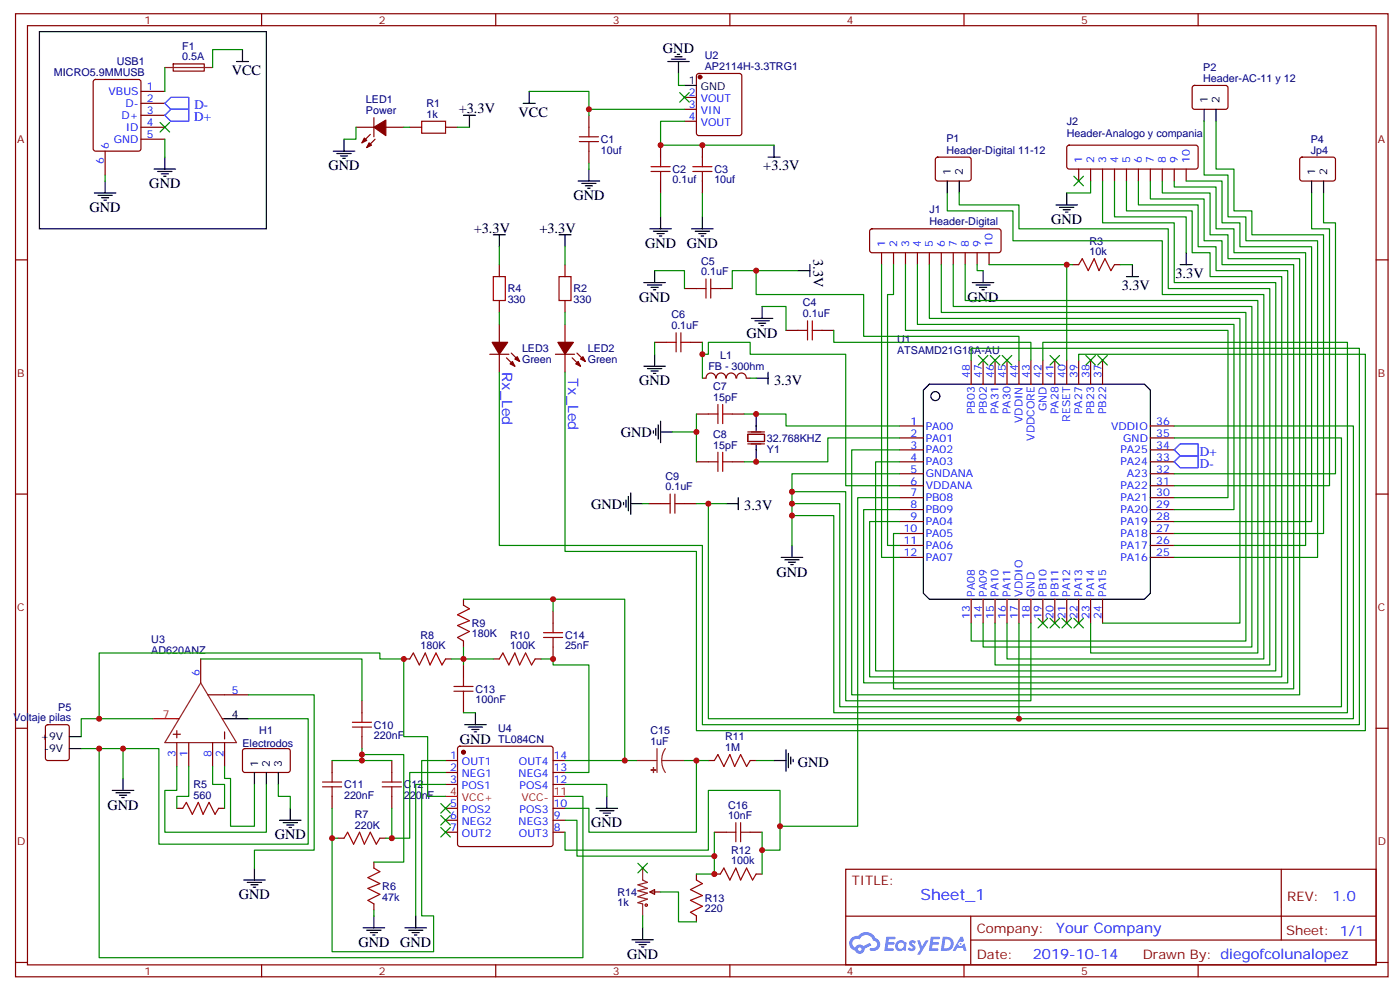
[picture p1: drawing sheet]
<svg xmlns="http://www.w3.org/2000/svg" width="413mm" height="292mm" viewBox="0 0 413 292" stroke-linecap="round" stroke-linejoin="round" font-family="sans-serif">
<path d="M11.6 9.3h67.1v58.3h-67.1z" fill="none" stroke="#000" stroke-width=".35"/>
<g fill="none" stroke="#870000" stroke-width=".35">
<path d="M4.6 4.1h405.3v284.3h-405.3zM8.1 7.6h398.3v277.3h-398.3zM77.3 4.1v3.5M146.4 4.1v3.5M215.5 4.1v3.5M284.7 4.1v3.5M353.8 4.1v3.5M4.6 76.7h3.5M406.4 76.7h3.5M4.6 145.9h3.5M406.4 145.9h3.5M4.6 215h3.5"/>
<path d="M406.4 215h3.5M249.8 256.6h156.6v28.3h-156.6zM378.4 256.7v20.8M249.8 270.5h156.5M286.7 277.5h119.6M286.7 270.5v14.1M4.6 284.2h3.5M77.3 284.9v3.5M146.4 284.9v3.5M215.5 284.9v3.5M284.7 284.9v3.5M353.8 284.9v3.5"/>
<path d="M406.4 284.2h3.5"/>
</g>
<g fill="#5487ff">
<path d="M268.8 277.8a1.22 1.22 0 0 1 1.7 .3l-.4 .6a.47 .47 0 0 0-.4-.4 .47 .47 0 0 0-.5 .1l.2 .3a1.14 1.14 0 0 1 .8 1.7 1.14 1.14 0 0 1-1.9 0l-.3-.2 .5-.5 .8 .4a.29 .29 0 0 0 .3-.2 .29 .29 0 0 0-.3-.4 1.04 1.04 0 0 1-.5-1.7z"/>
<path d="M261.8 276.6h2.3l.3 .2-.1 .5h-1.8l-.1 .9h1.5l.3 .3-.4 .4h-1.6l-.1 1.1 1.7 .1 .2 .3-.2 .3h-2.6z"/>
<path d="M274.9 276.6h2.4l.3 .2-.1 .5h-1.9l-.1 .9h1.5l.4 .3-.4 .4h-1.6l-.2 1.1 1.8 .1 .1 .3-.1 .3h-2.7z"/>
<path d="M283.7 276.6h.7l.3 1.2-.6 .3a.69 .69 0 0 0-1 .3 .69 .69 0 0 0 .4 1 .69 .69 0 0 0 .9-.6l.5-.3 .5 2.2h-.8l-.2-.9h-1.7l-.5 .9h-.9z"/>
<path d="M270.9 277.7h.8l.6 1.8 1.1-1.8h.8l-2.5 4.1h-.8l.9-1.5z"/>
<path d="M278.4 276.6l-.6 4.1h1.4a2.11 2.11 0 0 0 2.4-2.1 2.11 2.11 0 0 0-2.5-2zM279.2 277.3a1.39 1.39 0 0 1 1.6 1.4 1.39 1.39 0 0 1-1.8 1.3h-.2z"/>
<path d="M264.8 278.2a1.54 1.54 0 0 0-.1 2.1 1.54 1.54 0 0 0 2.1 .2l.6 .2 .3-2.3-.1-.2-.4-.1a1.49 1.49 0 0 0-2.4 .1zM265 279.2a.95 .95 0 0 1 1.9 0 .95 .95 0 0 1-1.9 0z"/>
<path d="M251.5 276.9a2.18 2.18 0 0 0 1 3.8 1.44 1.44 0 0 0 1.7 .9 1.44 1.44 0 0 0 1.1-1.5l2-1-.4-.7-1.9 .9a1.47 1.47 0 0 0-2.5 .5 1.39 1.39 0 0 1-.6-2 1.39 1.39 0 0 1 2-.4 2.12 2.12 0 0 1 2.1-1.3 2.12 2.12 0 0 1 1.9 1.6 1.14 1.14 0 0 1 1.1 1.5 1.14 1.14 0 0 1-1.6 .7 .43 .43 0 0 0-.6 .3 .43 .43 0 0 0 .5 .5 1.98 1.98 0 0 0 2.5-1.2 1.98 1.98 0 0 0-1.3-2.5 3.1 3.1 0 0 0-5.2-.7l-.9 .1zM253.4 280.2a.54 .54 0 0 1 1 0 .54 .54 0 0 1-1 0z"/>
<circle cx="283.7" cy="278.7" r=".26"/>
</g>
<g fill="none" stroke="#870000" stroke-width=".35">
<path d="M51.2 18.9h9.1v2.1h-9.1zM27.8 23.7l.4-.2h12.7l.7 .4v20l-.4 .7h-13l-.6-.4-.1-20zM41.6 27h7.1M41.6 30.5h7.1M41.6 34h7.1M41.6 37.6h7.1M105.1 37.6h5.3M109.4 39.7l-2.5 2.5M110.4 34.7v5.7M113.9 37.6h5.3M121 37.6h3.5M131.6 37.6h3.5"/>
<path d="M173.9 34v3.6M202.1 28.8h3.6M202.1 32.3h3.6M202.1 35.8h3.6M205.9 21.9l.5-.2h12l.5 .2 .2 .5v16.9l-.3 .5-.4 .2h-12l-.5-.2-.2-.5v-16.9zM352.3 25.4l.5-.2 9.4 .1 .5 .6-.1 5.9-.7 .5-9.4-.1-.4-.6v-5.7zM31 44.6v7.1M41.6 41.1h7.1M110.8 41.1l-2.5 2.5M173.9 44.6v3.6M195.1 42.9v3.5M195.1 53.4v3.6"/>
<path d="M207.4 42.9v3.5M207.4 53.4v3.6M276.5 46.6l.4-.2h9.5l.4 .7-.1 5.9-.6 .4h-9.4l-.5-.7v-5.6zM315.3 43.1l.4-.2h37.4l.5 .2 .2 .5v5.6l-.2 .5-.5 .2h-37.4l-.5-.2-.2-.5v-5.6zM318.6 49.9v3.5M322.1 49.9v3.5M325.6 49.9v3.5M329.1 49.9v3.5M332.7 49.9v3.5M336.2 49.9v3.5M339.7 49.9v3.5M343.3 49.9v3.5"/>
<path d="M346.8 49.9v3.5M350.3 49.9v3.5M384.1 46.6l.4-.2h9.5l.4 .7-.1 5.9-.6 .4h-9.4l-.5-.7v-5.6zM147.5 78.1v3.6M166.9 78.1v3.6M257.1 67.8l.4-.2h37.4l.5 .2 .2 .5v5.6l-.2 .5-.5 .2h-37.4l-.5-.2-.2-.5v-5.6zM260.3 74.6v3.5M263.9 74.6v3.5M267.4 74.6v3.5M270.9 74.6v3.5M274.5 74.6v3.5M278 74.6v3.5"/>
<path d="M281.5 74.6v3.5M285 74.6v3.5M288.6 74.6v3.5M292.1 74.6v3.5M316.8 78.1h1.8M329.1 78.1h1.8M147.5 88.7v3.6M147.5 95.8v5.3M166.9 88.7v3.6M166.9 95.8v5.3M202.1 85.2h3.6M212.7 85.2h3.6"/>
<path d="M232.1 97.5h3.6M242.7 97.5h3.5M144.6 104.6h5.7M147.5 104.6v5.3M149.6 105.7l2.4 2.4M151 104.2l2.5 2.5M164 104.6h5.7M166.9 104.6v5.3M169 105.7l2.4 2.4M170.4 104.2l2.5 2.5M193.3 101.1h3.5M203.9 101.1h3.5"/>
<path d="M211.3 111.6a1.41 1.41 0 0 0-1.4-1.5 1.41 1.41 0 0 0-1.4 1.5l-1.1 .1M211.5 111.6a1.41 1.41 0 0 1 1.4-1.5 1.41 1.41 0 0 1 1.4 1.5M214.5 111.6a1.41 1.41 0 0 1 1.4-1.5 1.41 1.41 0 0 1 1.4 1.5M217.6 111.6a1.41 1.41 0 0 1 1.4-1.5 1.41 1.41 0 0 1 1.4 1.5M220.5 111.7h1M286.8 106.4v7M290.3 106.4v7M293.9 106.4v7M297.4 106.4v7M300.9 106.4v7M304.4 106.4v7M308 106.4v7"/>
<path d="M311.5 106.4v7M315 106.4v7M318.6 106.4v7M322.1 106.4v7M325.6 106.4v7M205.7 136.3h3.5M205.7 122.2h3.5M216.3 136.3h3.5M216.3 122.2h3.5M220.8 128.2h5v2.2h-5zM220.8 127.5h5M220.8 131.1h5"/>
<path d="M265.6 139.9h7.1M265.6 136.3h7.1M265.6 132.8h7.1M265.6 129.3h7.1M265.6 125.8h7.1M339.7 139.9h7.1M339.7 136.3h7.1M339.7 132.8h7.1M339.7 129.3h7.1M339.7 125.8h7.1M191.6 148.7h3.5M202.1 148.7h3.6"/>
<path d="M265.6 157.5h7.1M265.6 154h7.1M265.6 150.5h7.1M265.6 146.9h7.1M265.6 143.4h7.1M339.7 157.5h7.1M339.7 154h7.1M339.7 150.5h7.1M339.7 146.9h7.1M339.7 143.4h7.1M136.9 176.9v1.8M265.6 164.6h7.1"/>
<path d="M265.6 161h7.1M286.8 176.9v7.1M290.3 176.9v7.1M293.9 176.9v7.1M297.4 176.9v7.1M300.9 176.9v7.1M304.4 176.9v7.1M308 176.9v7.1M311.5 176.9v7.1M315 176.9v7.1M318.6 176.9v7.1M322.1 176.9v7.1"/>
<path d="M325.6 176.9v7.1M339.7 164.6h7.1M339.7 161h7.1M59.3 194.6v7M119.2 194.6h1.8M131.6 194.6h1.7M136.9 189.3v1.7M136.9 196.3v3.5M145.7 194.6h1.8M158 194.6h1.8M163.3 180.4v3.6M163.3 191v3.6"/>
<path d="M13.6 214.2l.5-.2h5.7l.6 .4 .1 9.4-.5 .7h-5.9l-.6-.4-.1-9.4zM51.2 216.8h2.1M52.2 212.2h.7M52.2 215.7v2.1M52.2 219.3v7M55.7 219.3v7M61.4 205.1h12M62.8 219.3v7M65.6 212.2h.7M66.3 216.1v2.1M66.3 219.3v7M106.9 206.9v3.5"/>
<path d="M106.9 217.5v3.5M136.9 206.9v3.5M52.2 238.7h1.8M64.6 238.7h1.7M71.8 221.2l.5-.2 13 .1 .4 .6v5.9l-.7 .5-13-.1-.4-.6v-5.7zM98.1 224.5v3.6M98.1 235.1v3.6M115.7 224.5v3.6M115.7 235.1v3.6M131.6 238.7h3.5M131.6 224.5h3.5M131.6 228.1h3.5"/>
<path d="M131.6 231.6h3.5M135.3 220.5l.5-.2h26.8l.5 .2 .2 .5v28.2l-.2 .5-.5 .2h-26.8l-.5-.2-.2-.5v-28.2zM163.3 238.7h3.6M163.3 224.5h3.6M163.3 228.1h3.6M163.3 231.6h3.6M209.2 224.5h1.8M221.5 224.5h1.8M99.8 247.5h1.8M110.4 254.5v1.8M112.2 247.5h1.7M131.6 242.2h3.5"/>
<path d="M131.6 245.7h3.5M163.3 242.2h3.6M163.3 245.7h3.6M205.7 258.1v1.7M211 245.7h3.5M211 258.1h1.7M221.5 245.7h3.6M223.3 258.1h1.8M110.4 266.9v1.7M191.9 263.3l1.4-.7v1.5zM191.9 263.3h3.2M205.7 270.4v1.8"/>
</g>
<path d="M48.7 19.9h14.1M59.3 201.6l10.5 17.7h-21.1zM188 224.5h6M194 221v7.1M195.4 224.5l.3 1.9 .8 1.7M195.4 224.5h6.7M196.5 221l-.8 1.7-.3 1.8M189.8 256.3v3.5l1.4 .7-2.8 .7 2.8 1.1-2.8 .7 2.8 .7-2.8 1.1 2.8 .7-2.8 1 1.4 .4v3.5" fill="none" stroke="#8c2424" stroke-width=".35"/>
<g fill="none" stroke="#a10000" stroke-width=".35">
<path d="M124.5 35.8h7.1v3.5h-7.1zM173.9 37.6v2.8M171.1 41.8h5.6M171.1 40.4h5.6M173.9 41.8v2.8M192.3 50.6h5.6M192.3 49.2h5.6M195.1 46.4v2.8M195.1 50.6v2.8M204.6 50.6h5.7M204.6 49.2h5.7M207.4 46.4v2.8"/>
<path d="M207.4 50.6v2.8M318.6 78.1l1-1.7 1.8 3.5 1.7-3.5 1.5 3.5 1.7-3.5 1.8 3.5 1-1.8M145.7 81.7h3.5v7h-3.5zM165.1 81.7h3.5v7h-3.5zM199.7 98.2v5.7M201.1 98.2v5.7M205.7 85.2h2.8M208.5 82.4v5.6M209.9 82.4v5.6M209.9 85.2h2.8M235.7 97.5h2.8M238.5 94.7v5.7"/>
<path d="M239.9 94.7v5.7M239.9 97.5h2.8M196.8 101.1h2.9M201.1 101.1h2.8M212 119.4v5.7M213.4 119.4v5.7M209.2 122.2h2.8M209.2 136.3h2.8M212 133.5v5.7M213.4 133.5v5.7M213.4 122.2h2.9M213.4 136.3h2.9"/>
<path d="M195.1 148.7h2.8M197.9 145.9v5.6M199.3 145.9v5.6M199.3 148.7h2.8M136.9 178.7l1.7 1-3.5 1.8 3.5 1.8-3.5 1.4 3.5 1.7-3.5 1.8 1.8 1.1M121 194.6l1.1-1.8 1.7 3.5 1.8-3.5 1.4 3.5 1.8-3.5 1.7 3.5 1.1-1.7M136.9 199.8v2.9M147.5 194.6l1-1.8 1.8 3.5 1.7-3.5 1.5 3.5 1.7-3.5 1.8 3.5 1-1.7M160.5 188.2h5.7M160.5 186.8h5.7M163.3 184v2.8M163.3 188.2v2.8"/>
<path d="M104.1 214.7h5.6M104.1 213.3h5.6M106.9 210.4v2.9M106.9 214.7v2.8M134.1 204.1h5.6M134.1 202.7h5.6M136.9 204.1v2.8M54 238.7l1-1.8 1.8 3.5 1.8-3.5 1.4 3.5 1.7-3.5 1.8 3.5 1.1-1.7M95.2 232.3h5.7M95.2 230.9h5.7M98.1 228.1v2.8M98.1 232.3v2.8"/>
<path d="M112.9 232.3h5.6M112.9 230.9h5.6M115.7 228.1v2.8M115.7 232.3v2.8M211 224.5l1-1.7 1.8 3.5 1.7-3.5 1.5 3.5 1.7-3.5 1.8 3.5 1-1.8M101.6 247.5l1.1-1.8 1.7 3.5 1.8-3.5 1.4 3.5 1.8-3.5 1.7 3.5 1.1-1.7M110.4 256.3l1.8 1.1-3.5 1.7 3.5 1.8-3.5 1.4 3.5 1.8-3.5 1.7 1.7 1.1M205.7 259.8l1.7 1.1-3.5 1.7 3.5 1.8-3.5 1.4 3.5 1.8-3.5 1.7 1.8 1.1M212.7 258.1l1.1-1.8 1.7 3.5 1.8-3.5 1.4 3.5 1.8-3.5 1.7 3.5 1.1-1.7M214.5 245.7h2.8M217.3 242.9v5.6M218.7 242.9v5.6"/>
<path d="M218.7 245.7h2.8"/>
<circle cx="190.9" cy="267.2" r=".35"/>
</g>
<g fill="#870000" stroke="#870000" stroke-width=".35">
<path d="M107.6 40.7l.7 .8-1.4 .7z"/>
<path d="M109 42.2l.7 .7-1.4 .7z"/>
<path d="M110.4 37.6l3.5-2.1v4.5z"/>
<path d="M170 107.4l.7-.7 .7 1.4z"/>
<path d="M171.4 106l.8-.7 .7 1.4z"/>
<path d="M164.7 101.1h4.6l-2.4 3.5z"/>
<path d="M150.6 107.4l.7-.7 .7 1.4z"/>
<path d="M152 106l.8-.7 .7 1.4z"/>
<path d="M145.3 101.1h4.6l-2.4 3.5z"/>
<circle cx="206.7" cy="22.8" r=".53"/>
<circle cx="136.9" cy="222.1" r=".53"/>
</g>
<g fill="none" stroke="#000" stroke-width=".35">
<path d="M69.8 18.2h3.6M71.6 14.6v3.6M197.2 18.2h6.4M198.3 17.5h4.2M199.3 16.8h2.1M200 16.1h.7M200.4 18.2v3.5M136.9 34h3.5M138.6 34v3.6M154.5 30.5h3.5M156.3 27v3.5M202.1 25.2h3.6"/>
<path d="M355.6 32.3v3.5M359.1 32.3v3.5M27.9 57h6.3M28.9 57.7h4.3M30 58.4h2.1M30.7 59.1h.7M31 53.4v3.6M45.5 49.9h6.4M46.6 50.6h4.2M47.6 51.3h2.1M48.3 52h.7M48.7 46.4v3.5"/>
<path d="M98.4 44.6h6.4M99.5 45.3h4.2M100.5 46h2.2M101.2 46.7h.8M101.6 41.1v3.5M170.7 53.4h6.4M171.8 54.2h4.2M172.9 54.9h2.1M173.6 55.6h.7M173.9 49.9v3.5M226.8 46.4h3.6M228.6 42.9v3.5"/>
<path d="M279.8 53.4v3.6M283.3 53.4v3.6M315 57v3.5M387.3 53.4v3.6M390.9 53.4v3.6M145.7 69.3h3.5M147.5 69.3v3.5M165.1 69.3h3.5M166.9 69.3v3.5M191.9 67.6h6.4M193 68.3h4.2M193.3 79.9v3.5"/>
<path d="M194 69h2.1M194.7 69.7h.7M195.1 64v3.6M204.3 67.6h6.3M205.3 68.3h4.2M206.4 69h2.1M207.1 69.7h.7M207.4 64v3.6M235.7 79.9h3.5M239.2 78.1v3.6M290.3 79.9v3.5M311.9 60.5h6.3"/>
<path d="M312.9 61.2h4.2M314 61.9h2.1M314.7 62.6h.7M334.4 78.1v3.6M348.5 78.1h3.6M350.3 74.6v3.5M190.1 83.4h6.4M191.2 84.1h4.2M192.3 84.8h2.1M193 85.5h.7M221.9 94h6.3M223 94.7h4.2"/>
<path d="M224 95.4h2.1M224.7 96.1h.7M225.1 90.5v3.5M287.2 83.4h6.3M288.2 84.1h4.3M289.3 84.8h2.1M290 85.5h.7M332.7 81.7h3.5M190.1 108.1h6.4M191.2 108.8h4.2M192.3 109.5h2.1M193 110.2h.7"/>
<path d="M193.3 104.6v3.5M223.3 111.7h3.5M226.8 109.9v3.5M274.5 113.4h63.5l1.7 1.8v60l-1.7 1.7h-63.5l-1.8-1.7v-60zM193 127.2v.7M193.7 126.5v2.1M194.4 125.4v4.2M195.1 124.4v6.3M195.1 127.5h3.5M223.3 122.2v5M223.3 131.4v4.9M184.1 148.3v.7"/>
<path d="M184.9 147.6v2.2M185.6 146.6v4.2M186.3 148.7h3.5M186.3 145.5v6.4M214.5 148.7h3.5M218 146.9v3.6M230.7 164.6h6.4M231.8 165.3h4.2M232.8 166h2.1M233.5 166.7h.7M233.9 161v3.6M20.5 217.5h3.5"/>
<path d="M66.3 212.2h7.1M137.2 214h6.4M138.3 214.7h4.2M139.3 215.4h2.2M140.1 216.1h.7M140.4 210.4v3.6M20.5 221h3.5M33.2 233.4h6.3M34.2 234.1h4.3M35.3 234.8h2.1M36 235.5h.7M36.3 229.8v3.6"/>
<path d="M75.1 228.1v3.5M78.7 228.1v3.5M82.2 228.1v3.5M85.7 238.7v3.5M176 238.7h6.4M177.1 239.4h4.2M179.2 235.1v3.6M228.6 224.5h3.5M232.1 221.4v6.3M232.8 222.4v4.3M233.5 223.5v2.1M234.2 224.2v.7"/>
<path d="M72 259.8h6.3M75.1 256.3v3.5M82.5 242.2h6.4M83.6 242.9h4.2M84.7 243.6h2.1M85.4 244.3h.7M178.2 240.1h2.1M178.9 240.8h.7M73 260.5h4.3M74.1 261.2h2.1M74.8 261.9h.7M107.2 273.9h6.4"/>
<path d="M108.3 274.6h4.2M109.4 275.3h2.1M110.1 276h.7M110.4 270.4v3.5M119.6 273.9h6.3M120.6 274.6h4.3M121.7 275.3h2.1M122.4 276h.7M122.8 270.4v3.5M186.6 277.5h6.4M187.7 278.2h4.2M188.7 278.9h2.2"/>
<path d="M189.4 279.6h.7M189.8 273.9v3.6"/>
<circle cx="276.2" cy="116.9" r="1.32"/>
</g>
<path d="M45.2 212.2h7M131.6 235.1h3.5M163.3 235.1h3.6" fill="none" stroke="#f00" stroke-width=".35"/>
<g fill="#8c2424" stroke="#8c2424" stroke-width=".35">
<path d="M193 226.7v1.4z"/>
<path d="M192.3 227.3l1.4 .1z"/>
</g>
<path d="M50.4 28.8h5.3v3.5h-5.3l-1.7-1.8zM50.4 32.3h5.3v3.5h-5.3l-1.7-1.8zM346.8 132.8l1.7-1.7h5.3v3.5h-5.3zM348.5 134.6h5.3v3.5h-5.3l-1.7-1.8z" fill="none" stroke="#00f" stroke-width=".35"/>
<g fill="none" stroke="#008700" stroke-width=".35">
<path d="M48.7 19.9v7.1M71.6 14.6h-8.8v5.3M105.1 37.6v3.5h-3.5M119.2 37.6h1.8M135.1 37.6h3.5M156.3 27h17.6v7M173.9 32.3h28.2M200.4 21.7v3.5h1.7M202.1 35.8h-7v7.1h33.5M355.6 35.8v15.9h7.1v12.3h5.2v7.1h21.2v93.5h-42.3M359.1 35.8v14.1h5.3v12.4h5.3v7h21.2v88.2h-44.1M31 51.7v1.7"/>
<path d="M48.7 41.1v5.3M173.9 48.2v1.7M195.1 57v7M207.4 57v7M279.8 57v5.3h19.4v8.8h44.1v15.9h29.9v107.6h-75.8v-10.6M283.3 57v3.5h17.6v7.1h44.1v17.6h30v111.1h-81.1v-12.3M322.1 53.4v3.6h-7.1M325.6 53.4v12.4h21.2v17.6h30v114.7h-118.2v-61.8h7M329.1 53.4v10.6h21.2v10.6M332.7 53.4v8.9h19.4v12.3h5.3v7.1h21.1v118.1h-121.7v-45.8h8.8M336.2 53.4v7.1h17.6v12.3h5.3v7.1h21.2v121.7h-125.2v-51.1h10.5M339.7 53.4v5.3h15.9v12.4h5.3v7h21.2v125.3h-118.2v-45.9h1.7"/>
<path d="M343.3 53.4v3.6h14.1v12.3h5.3v7.1h21.1v128.7h-132.3v-72.3h14.1M346.8 53.4v1.8h12.3v12.4h5.3v7h21.2v86.4h-38.8M350.3 53.4h10.6v12.4h5.3v7h21.1v81.2h-40.5M387.3 57v10.6h5.3v75.8h-45.8M390.9 57v8.8h3.5v74.1h-47.6M147.5 72.8v5.3M166.9 72.8v5.3M193.3 79.9h8.8v5.3M223.3 79.9v7.1h31.8v12.3h45.8v7.1M235.7 79.9h-19.4v5.3M260.3 78.1v86.5h5.3M263.9 78.1v8.9h-1.8v74h3.5"/>
<path d="M267.4 78.1v19.4h95.3v49.4h-15.9M270.9 78.1v17.7h93.5v54.7h-17.6M274.5 78.1v15.9h91.7v90h-40.6M278 78.1v14.2h89.9v97h-81.1v-5.3M281.5 78.1v12.4h88.2v100.5h-79.4v-7M285 78.1v10.6h86.5v104.1h-49.4v-8.8M288.6 78.1v1.8h1.7M292.1 78.1h22.9v28.3M315 78.1h1.8M330.9 78.1h3.5M147.5 92.3v3.5M166.9 92.3v3.5"/>
<path d="M225.1 90.5h7v7M246.2 97.5v3.6h58.2v5.3M193.3 101.1v3.5M207.4 104.6h1.8v-3.5h12.3v3.5h28.3v38.8h15.8M207.4 101.1v10.6M221.5 111.7h1.8M286.8 106.4v-3.6h114.7v111.2h-194.1v-53h-59.9v-51.1M308 106.4v-5.3h89.9v109.3h-151.7v-58.2h-12.3M318.6 106.4v-1.8h84.6v111.1h-197.5v-52.9h-38.8v-52.9M205.7 122.2v5.3h-7.1M205.7 127.5v8.8M219.8 122.2h12.3v3.6h33.5"/>
<path d="M265.6 129.3h-21.1v7h-24.7M265.6 139.9h-31.7v21.1M346.8 129.3h49.4v79.4h-148.2v-60h-14.1M346.8 125.8h52.9v86.4h-98.8M189.8 148.7h1.8M205.7 148.7h8.8M209.2 148.7v63.5h91.7v-28.2M233.9 145.2h15.9v61.7h54.6v-22.9M265.6 146.9h-12.3v97h-22.9M136.9 176.9h26.4v3.5M163.3 176.9h21.2v47.6h-17.6M59.3 194.6h47.6v12.3"/>
<path d="M133.3 194.6h12.4M136.9 191v5.3M159.8 194.6h3.5v1.7h10.6v31.8h-7M29.3 212.2v-19.4h82.9v1.8h7v22.9h7.1v17.6h5.3M45.2 212.2h-21.2v5.3M73.4 212.2h17.6v37h-44.1v-28.2h-22.9M73.4 205.1h19.4v45.9h-17.7v5.3M136.9 210.4h3.5M29.3 221v61.8h142.9v-47.7h-5.3M36.3 221v8.8M52.2 226.3v7.1h-3.5v12.3h30v-14.1M55.7 226.3v8.8h-3.5v3.6"/>
<path d="M62.8 226.3v5.3h3.5v7.1M66.3 226.3v3.5h1.8v14.1h7v-12.3M82.2 231.6v3.5h3.5v3.6M98.1 238.7v8.8h1.7M98.1 224.5h8.8M106.9 221v3.5h8.8M106.9 222.8h12.3v31.7h-8.8M115.7 238.7v8.8h-1.8M131.6 228.1h-10.6v19.4h-5.3M131.6 231.6h-8.8v38.8M131.6 224.5h-7.1v45.9h3.6v10.6h-30v-33.5M166.9 231.6h12.3v3.5"/>
<path d="M184.5 224.5h3.5M202.1 224.5h7.1M205.7 224.5v21.2h-31.8v-7h-7M223.3 224.5h5.3M166.9 242.2h3.5v10.6h40.6M166.9 245.7v5.3h42.3v-17.6h21.2v17.6h-5.3M211 245.7v12.4h-5.3M225.1 245.7v12.4M110.4 268.6v1.8M189.8 270.4v3.5M195.1 263.3h5.3v8.9h5.3"/>
</g>
<g fill="#c00">
<circle cx="36.3" cy="221" r=".88"/>
<circle cx="225.1" cy="251" r=".88"/>
<circle cx="211" cy="252.8" r=".88"/>
<circle cx="205.7" cy="224.5" r=".88"/>
<circle cx="184.5" cy="224.5" r=".88"/>
<circle cx="119.2" cy="194.6" r=".88"/>
<circle cx="29.3" cy="221" r=".88"/>
<circle cx="115.7" cy="247.5" r=".88"/>
<circle cx="106.9" cy="222.8" r=".88"/>
<circle cx="106.9" cy="224.5" r=".88"/>
<circle cx="300.9" cy="212.2" r=".88"/>
<circle cx="233.9" cy="145.2" r=".88"/>
<circle cx="223.3" cy="136.3" r=".88"/>
<circle cx="223.3" cy="122.2" r=".88"/>
<circle cx="223.3" cy="79.9" r=".88"/>
<circle cx="173.9" cy="32.3" r=".88"/>
<circle cx="195.1" cy="42.9" r=".88"/>
<circle cx="207.4" cy="42.9" r=".88"/>
<circle cx="315" cy="78.1" r=".88"/>
<circle cx="207.4" cy="104.6" r=".88"/>
<circle cx="205.7" cy="127.5" r=".88"/>
<circle cx="233.9" cy="148.7" r=".88"/>
<circle cx="233.9" cy="152.2" r=".88"/>
<circle cx="209.2" cy="148.7" r=".88"/>
<circle cx="98.1" cy="247.5" r=".88"/>
<circle cx="29.3" cy="212.2" r=".88"/>
<circle cx="136.9" cy="194.6" r=".88"/>
<circle cx="163.3" cy="194.6" r=".88"/>
<circle cx="163.3" cy="176.9" r=".88"/>
<circle cx="211" cy="258.1" r=".88"/>
<circle cx="230.4" cy="243.9" r=".88"/>
</g>
<g fill="#c00" stroke="#008700" stroke-width=".35">
<path d="M47.3 36.2l2.8 2.8zM50.1 36.2l-2.8 2.8z"/>
<path d="M317.1 52l2.9 2.9zM320 52l-2.9 2.9z"/>
<path d="M306.6 182.6l2.8 2.8zM309.4 182.6l-2.8 2.8z"/>
<path d="M310.1 182.6l2.8 2.8zM312.9 182.6l-2.8 2.8z"/>
<path d="M313.6 182.6l2.8 2.8zM316.4 182.6l-2.8 2.8z"/>
<path d="M317.1 182.6l2.9 2.8zM320 182.6l-2.9 2.8z"/>
<path d="M324.2 105l2.8 2.8zM324.2 107.8l2.8-2.8z"/>
<path d="M320.7 105l2.8 2.8zM323.5 105l-2.8 2.8z"/>
<path d="M310.1 105l2.8 2.8zM312.9 105l-2.8 2.8z"/>
<path d="M296 105l2.8 2.8zM298.8 105l-2.8 2.8z"/>
<path d="M292.5 105l2.8 2.8zM292.5 107.8l2.8-2.8z"/>
<path d="M288.9 105l2.8 2.8zM291.7 105l-2.8 2.8z"/>
<path d="M188.4 254.9l2.8 2.8zM191.2 254.9l-2.8 2.8z"/>
<path d="M200.7 27.3l2.9 2.9zM200.7 30.2l2.9-2.9z"/>
<path d="M130.2 237.2l2.8 2.9zM133 237.2l-2.8 2.9z"/>
<path d="M130.2 240.8l2.8 2.8zM133 240.8l-2.8 2.8z"/>
<path d="M130.2 244.3l2.8 2.8zM133 244.3l-2.8 2.8z"/>
</g>
<text font-size="4.6" fill="#00f" x="271.9" y="265.7">Sheet_1</text>
<g font-size="4.2">
<text x="195.8" y="15.7">GND</text>
<text x="68.4" y="22">VCC</text>
<text x="135.5" y="33.3">+3.3V</text>
<text x="153.1" y="34.4">VCC</text>
<text x="97" y="50.3">GND</text>
<text x="225.4" y="50.3">+3.3V</text>
<text x="44.1" y="55.6">GND</text>
<text x="169.3" y="59.1">GND</text>
<text x="26.5" y="62.6">GND</text>
<text x="139.9" y="68.9">+3.3V</text>
<text x="159.3" y="68.9">+3.3V</text>
<text x="310.4" y="66.1">GND</text>
<text x="190.5" y="73.2">GND</text>
<text x="202.8" y="73.2">GND</text>
<text x="240.2" y="76.5" transform="rotate(90 240.2 76.5)">3.3V</text>
<text x="347.1" y="82">3.3V</text>
<text x="188.7" y="89.1">GND</text>
<text x="285.8" y="89.1">GND</text>
<text x="331.3" y="85.5">3.3V</text>
<text x="220.5" y="99.7">GND</text>
<text x="188.7" y="113.8">GND</text>
<text x="228.6" y="113.7">3.3V</text>
<text x="183.4" y="129">GND</text>
<text x="174.6" y="150.1">GND</text>
<text x="219.8" y="150.7">3.3V</text>
<text x="229.3" y="170.2">GND</text>
<text x="135.8" y="219.6">GND</text>
<text x="235.7" y="226.5">GND</text>
<text x="31.7" y="239">GND</text>
<text x="174.6" y="244.3">GND</text>
<text x="81.1" y="247.8">GND</text>
<text x="70.6" y="265.5">GND</text>
<text x="105.8" y="279.6">GND</text>
<text x="118.2" y="279.6">GND</text>
<text x="185.2" y="283.1">GND</text>
</g>
<g font-size="4.2" fill="#00f">
<text x="148.3" y="109.9" transform="rotate(90 148.3 109.9)">Rx_Led</text>
<text x="167.7" y="111.7" transform="rotate(90 167.7 111.7)">Tx_Led</text>
<text x="393.6" y="265.9">1.0</text>
<text x="311.9" y="275.5">Your Company</text>
<text x="305" y="283.3">2019-10-14</text>
</g>
<g font-size="3.9" fill="#00f">
<text x="57.4" y="35.6">D+</text>
<text x="57.4" y="32.1">D-</text>
<text x="354.4" y="134.6">D+</text>
<text x="354.4" y="138.1">D-</text>
</g>
<g font-size="3.9" fill="#800">
<text x="251.5" y="261.2">TITLE:</text>
<text x="380.2" y="265.9">REV:</text>
<text x="288.4" y="275.4">Company:</text>
<text x="379.8" y="276">Sheet: 1/1</text>
<text x="288.4" y="283.1">Date:</text>
<text x="337.5" y="283.2">Drawn By: diegofcolunalopez</text>
</g>
<g font-size="3.2" fill="#800">
<text x="42.7" y="7.1">1</text>
<text x="111.8" y="7.1">2</text>
<text x="181" y="7.1">3</text>
<text x="250.1" y="7.1">4</text>
<text x="319.3" y="7.1">5</text>
<text x="5.1" y="42.2">A</text>
<text x="406.9" y="42.2">A</text>
<text x="5.1" y="111.3">B</text>
<text x="406.9" y="111.3">B</text>
<text x="5.1" y="180.4">C</text>
<text x="406.9" y="180.4">C</text>
<text x="5.1" y="249.6">D</text>
<text x="406.9" y="249.6">D</text>
<text x="42.7" y="287.9">1</text>
<text x="111.8" y="287.9">2</text>
<text x="181" y="287.9">3</text>
<text x="250.1" y="287.9">4</text>
<text x="319.3" y="287.9">5</text>
</g>
<g font-size="3.2" fill="#000080">
<text x="53.8" y="17.8">0.5A</text>
<text x="53.8" y="14.6">F1</text>
<text x="208.1" y="17.5">U2</text>
<text x="15.9" y="22.4">MICRO5.9MMUSB</text>
<text x="34.5" y="19.2">USB1</text>
<text x="208.1" y="20.6">AP2114H-3.3TRG1</text>
<text x="355.3" y="21">P2</text>
<text x="355.3" y="24.2">Header-AC-11 y 12</text>
<text x="108.1" y="33.7">Power</text>
<text x="108.1" y="30.5">LED1</text>
<text x="126" y="34.7">1k</text>
<text x="126" y="31.6">R1</text>
<text x="279.5" y="41.9">P1</text>
<text x="315" y="40.6">Header-Analogo y compania</text>
<text x="315" y="37">J2</text>
<text x="177.4" y="45.3">10uf</text>
<text x="177.4" y="42.2">C1</text>
<text x="279.5" y="45.3">Header-Digital 11-12</text>
<text x="387.1" y="45.3">Jp4</text>
<text x="387.1" y="42.2">P4</text>
<text x="198.6" y="51.1">C2</text>
<text x="211" y="51.1">C3</text>
<text x="198.6" y="54.2">0.1uf</text>
<text x="211" y="54.2">10uf</text>
<text x="274.5" y="63">J1</text>
<text x="274.5" y="66.5">Header-Digital</text>
<text x="321.7" y="75.3">10k</text>
<text x="321.7" y="72.2">R3</text>
<text x="207.1" y="81.3">0.1uF</text>
<text x="207.1" y="78.1">C5</text>
<text x="149.9" y="89.4">330</text>
<text x="149.9" y="86.3">R4</text>
<text x="169.3" y="89.4">330</text>
<text x="169.3" y="86.3">R2</text>
<text x="198.3" y="94">C6</text>
<text x="237.1" y="93.7">0.1uF</text>
<text x="237.1" y="90.5">C4</text>
<text x="198.3" y="97.2">0.1uF</text>
<text x="264.9" y="101.2">U1</text>
<text x="154.2" y="107.1">Green</text>
<text x="154.2" y="104">LED3</text>
<text x="173.6" y="107.1">Green</text>
<text x="173.6" y="104">LED2</text>
<text x="212.7" y="105.9">L1</text>
<text x="264.9" y="104.6">ATSAMD21G18A-AU</text>
<text x="209.2" y="109.3">FB - 300hm</text>
<text x="210.6" y="118.4">15pF</text>
<text x="210.6" y="115.2">C7</text>
<text x="210.6" y="129.3">C8</text>
<text x="226.5" y="130.4">32.768KHZ</text>
<text x="210.6" y="132.5">15pF</text>
<text x="226.5" y="133.6">Y1</text>
<text x="196.5" y="141.7">C9</text>
<text x="196.5" y="144.8">0.1uF</text>
<text x="139.3" y="185.1">R9</text>
<text x="44.7" y="189.9">U3</text>
<text x="124.2" y="191.7">180K</text>
<text x="124.2" y="188.6">R8</text>
<text x="139.3" y="188.2">180K</text>
<text x="150.6" y="191.7">100K</text>
<text x="150.6" y="188.6">R10</text>
<text x="166.9" y="191.7">25nF</text>
<text x="166.9" y="188.6">C14</text>
<text x="44.7" y="193">AD620ANZ</text>
<text x="17.2" y="209.8">P5</text>
<text x="140.4" y="207.6">100nF</text>
<text x="140.4" y="204.5">C13</text>
<text x="4" y="212.9">Voltaje pilas</text>
<text x="110.4" y="215.1">C10</text>
<text x="71.6" y="220.5">Electrodos</text>
<text x="76.6" y="216.8">H1</text>
<text x="110.4" y="218.2">220nF</text>
<text x="147.1" y="219.3">TL084CN</text>
<text x="147.1" y="216.1">U4</text>
<text x="192.1" y="220">1uF</text>
<text x="192.1" y="216.8">C15</text>
<text x="214.1" y="221.7">1M</text>
<text x="214.1" y="218.5">R11</text>
<text x="57.2" y="232.7">R5</text>
<text x="101.6" y="232.7">C11</text>
<text x="119.2" y="232.7">C12</text>
<text x="57.2" y="235.8">560</text>
<text x="101.6" y="235.8">220nF</text>
<text x="119.2" y="235.8">220nF</text>
<text x="215" y="238.7">C16</text>
<text x="104.8" y="244.7">220K</text>
<text x="104.8" y="241.5">R7</text>
<text x="215" y="241.8">10nF</text>
<text x="215.9" y="255.2">100k</text>
<text x="215.9" y="252.1">R12</text>
<text x="112.9" y="262.7">R6</text>
<text x="112.9" y="265.9">47k</text>
<text x="182.3" y="267.6">1k</text>
<text x="182.3" y="264.5">R14</text>
<text x="208.1" y="269.4">220</text>
<text x="208.1" y="266.3">R13</text>
</g>
<g font-size="3.2" fill="#00f">
<text x="32.1" y="28">VBUS</text>
<text x="43.4" y="26.6">1</text>
<text x="203.5" y="28.4">2</text>
<text x="35.9" y="35.1">D+</text>
<text x="37" y="31.6">D-</text>
<text x="43.4" y="30.2">2</text>
<text x="43.4" y="33.7">3</text>
<text x="203.5" y="31.9">3</text>
<text x="203.5" y="35.5">4</text>
<text x="207" y="30.2">VOUT</text>
<text x="207" y="33.7">VIN</text>
<text x="37.1" y="38.6">ID</text>
<text x="43.4" y="37.2">4</text>
<text x="43.4" y="40.7">5</text>
<text x="207" y="37.2">VOUT</text>
<text x="32.1" y="43.9" transform="rotate(-90 32.1 43.9)">6</text>
<text x="33.6" y="42.2">GND</text>
<text x="30.7" y="48.4" transform="rotate(-90 30.7 48.4)">6</text>
<text x="319.6" y="48.2" transform="rotate(-90 319.6 48.2)">1</text>
<text x="323.1" y="48.2" transform="rotate(-90 323.1 48.2)">2</text>
<text x="326.7" y="48.2" transform="rotate(-90 326.7 48.2)">3</text>
<text x="330.2" y="48.2" transform="rotate(-90 330.2 48.2)">4</text>
<text x="333.7" y="48.2" transform="rotate(-90 333.7 48.2)">5</text>
<text x="337.3" y="48.2" transform="rotate(-90 337.3 48.2)">6</text>
<text x="340.8" y="48.2" transform="rotate(-90 340.8 48.2)">7</text>
<text x="344.3" y="48.2" transform="rotate(-90 344.3 48.2)">8</text>
<text x="347.8" y="48.2" transform="rotate(-90 347.8 48.2)">9</text>
<text x="351.4" y="48.2" transform="rotate(-90 351.4 48.2)">10</text>
<text x="261.4" y="72.8" transform="rotate(-90 261.4 72.8)">1</text>
<text x="264.9" y="72.8" transform="rotate(-90 264.9 72.8)">2</text>
<text x="268.5" y="72.8" transform="rotate(-90 268.5 72.8)">3</text>
<text x="272" y="72.8" transform="rotate(-90 272 72.8)">4</text>
<text x="275.5" y="72.8" transform="rotate(-90 275.5 72.8)">5</text>
<text x="279" y="72.8" transform="rotate(-90 279 72.8)">6</text>
<text x="282.6" y="72.8" transform="rotate(-90 282.6 72.8)">7</text>
<text x="286.1" y="72.8" transform="rotate(-90 286.1 72.8)">8</text>
<text x="289.6" y="72.8" transform="rotate(-90 289.6 72.8)">9</text>
<text x="293.2" y="72.8" transform="rotate(-90 293.2 72.8)">10</text>
<text x="286.5" y="111.7" transform="rotate(-90 286.5 111.7)">48</text>
<text x="290" y="111.7" transform="rotate(-90 290 111.7)">47</text>
<text x="293.5" y="111.7" transform="rotate(-90 293.5 111.7)">46</text>
<text x="297" y="111.7" transform="rotate(-90 297 111.7)">45</text>
<text x="300.6" y="111.7" transform="rotate(-90 300.6 111.7)">44</text>
<text x="304.1" y="111.7" transform="rotate(-90 304.1 111.7)">43</text>
<text x="307.6" y="111.7" transform="rotate(-90 307.6 111.7)">42</text>
<text x="311.1" y="111.7" transform="rotate(-90 311.1 111.7)">41</text>
<text x="314.7" y="111.7" transform="rotate(-90 314.7 111.7)">40</text>
<text x="318.2" y="111.7" transform="rotate(-90 318.2 111.7)">39</text>
<text x="321.7" y="111.7" transform="rotate(-90 321.7 111.7)">38</text>
<text x="325.3" y="111.7" transform="rotate(-90 325.3 111.7)">37</text>
<text x="268.9" y="125.4">1</text>
<text x="287.9" y="122.2" transform="rotate(-90 287.9 122.2)">PB03</text>
<text x="291.4" y="122.2" transform="rotate(-90 291.4 122.2)">PB02</text>
<text x="294.9" y="122.2" transform="rotate(-90 294.9 122.2)">PA31</text>
<text x="298.4" y="122.2" transform="rotate(-90 298.4 122.2)">PA30</text>
<text x="302" y="124.9" transform="rotate(-90 302 124.9)">VDDIN</text>
<text x="309" y="121.4" transform="rotate(-90 309 121.4)">GND</text>
<text x="312.6" y="122.2" transform="rotate(-90 312.6 122.2)">PA28</text>
<text x="316.1" y="124.5" transform="rotate(-90 316.1 124.5)">RESET</text>
<text x="319.6" y="122.2" transform="rotate(-90 319.6 122.2)">PA27</text>
<text x="323.1" y="122.2" transform="rotate(-90 323.1 122.2)">PB23</text>
<text x="326.7" y="122.2" transform="rotate(-90 326.7 122.2)">PB22</text>
<text x="341.5" y="125.4">36</text>
<text x="268.9" y="128.9">2</text>
<text x="273.4" y="126.8">PA00</text>
<text x="273.4" y="130.4">PA01</text>
<text x="305.5" y="130.1" transform="rotate(-90 305.5 130.1)">VDDCORE</text>
<text x="328.1" y="126.8">VDDIO</text>
<text x="331.7" y="130.4">GND</text>
<text x="341.5" y="128.9">35</text>
<text x="268.9" y="132.5">3</text>
<text x="268.9" y="136">4</text>
<text x="273.4" y="133.9">PA02</text>
<text x="273.4" y="137.4">PA03</text>
<text x="330.9" y="137.4">PA24</text>
<text x="330.9" y="133.9">PA25</text>
<text x="341.5" y="136">33</text>
<text x="341.5" y="132.5">34</text>
<text x="268.9" y="139.5">5</text>
<text x="268.9" y="143.1">6</text>
<text x="273.4" y="140.9">GNDANA</text>
<text x="332.8" y="140.9">A23</text>
<text x="341.5" y="143.1">31</text>
<text x="341.5" y="139.5">32</text>
<text x="268.9" y="146.6">7</text>
<text x="273.4" y="144.5">VDDANA</text>
<text x="273.4" y="148">PB08</text>
<text x="330.9" y="148">PA21</text>
<text x="330.9" y="144.5">PA22</text>
<text x="341.5" y="146.6">30</text>
<text x="268.9" y="150.1">8</text>
<text x="268.9" y="153.6">9</text>
<text x="273.4" y="151.5">PB09</text>
<text x="273.4" y="155">PA04</text>
<text x="330.9" y="155">PA19</text>
<text x="330.9" y="151.5">PA20</text>
<text x="341.5" y="153.6">28</text>
<text x="341.5" y="150.1">29</text>
<text x="266.9" y="157.2">10</text>
<text x="266.9" y="160.7">11</text>
<text x="273.4" y="158.6">PA05</text>
<text x="330.9" y="158.6">PA18</text>
<text x="341.5" y="160.7">26</text>
<text x="341.5" y="157.2">27</text>
<text x="266.9" y="164.2">12</text>
<text x="273.4" y="162.1">PA06</text>
<text x="273.4" y="165.6">PA07</text>
<text x="330.9" y="165.6">PA16</text>
<text x="330.9" y="162.1">PA17</text>
<text x="341.5" y="164.2">25</text>
<text x="287.9" y="176.2" transform="rotate(-90 287.9 176.2)">PA08</text>
<text x="291.4" y="176.2" transform="rotate(-90 291.4 176.2)">PA09</text>
<text x="294.9" y="176.2" transform="rotate(-90 294.9 176.2)">PA10</text>
<text x="298.4" y="176.2" transform="rotate(-90 298.4 176.2)">PA11</text>
<text x="302" y="176.2" transform="rotate(-90 302 176.2)">VDDIO</text>
<text x="305.5" y="176.2" transform="rotate(-90 305.5 176.2)">GND</text>
<text x="309" y="176.2" transform="rotate(-90 309 176.2)">PB10</text>
<text x="312.6" y="176.2" transform="rotate(-90 312.6 176.2)">PB11</text>
<text x="316.1" y="176.2" transform="rotate(-90 316.1 176.2)">PA12</text>
<text x="319.6" y="176.2" transform="rotate(-90 319.6 176.2)">PA13</text>
<text x="323.1" y="176.2" transform="rotate(-90 323.1 176.2)">PA14</text>
<text x="326.7" y="176.2" transform="rotate(-90 326.7 176.2)">PA15</text>
<text x="286.5" y="182.7" transform="rotate(-90 286.5 182.7)">13</text>
<text x="290" y="182.7" transform="rotate(-90 290 182.7)">14</text>
<text x="293.5" y="182.7" transform="rotate(-90 293.5 182.7)">15</text>
<text x="297" y="182.7" transform="rotate(-90 297 182.7)">16</text>
<text x="300.6" y="182.7" transform="rotate(-90 300.6 182.7)">17</text>
<text x="304.1" y="182.7" transform="rotate(-90 304.1 182.7)">18</text>
<text x="307.6" y="182.7" transform="rotate(-90 307.6 182.7)">19</text>
<text x="311.1" y="182.7" transform="rotate(-90 311.1 182.7)">20</text>
<text x="314.7" y="182.7" transform="rotate(-90 314.7 182.7)">21</text>
<text x="318.2" y="182.7" transform="rotate(-90 318.2 182.7)">22</text>
<text x="321.7" y="182.7" transform="rotate(-90 321.7 182.7)">23</text>
<text x="325.3" y="182.7" transform="rotate(-90 325.3 182.7)">24</text>
<text x="58.9" y="199.5" transform="rotate(-90 58.9 199.5)">6</text>
<text x="68.4" y="204.8">5</text>
<text x="51.9" y="223.4" transform="rotate(-90 51.9 223.4)">3</text>
<text x="55.4" y="223.4" transform="rotate(-90 55.4 223.4)">1</text>
<text x="62.4" y="223.4" transform="rotate(-90 62.4 223.4)">8</text>
<text x="66" y="223.4" transform="rotate(-90 66 223.4)">2</text>
<text x="132.9" y="224.2">1</text>
<text x="132.9" y="227.7">2</text>
<text x="136.4" y="226">OUT1</text>
<text x="153.2" y="226">OUT4</text>
<text x="163.5" y="227.7">13</text>
<text x="163.5" y="224.2">14</text>
<text x="132.9" y="231.2">3</text>
<text x="136.4" y="229.5">NEG1</text>
<text x="136.4" y="233">POS1</text>
<text x="153.2" y="229.5">NEG4</text>
<text x="153.4" y="233">POS4</text>
<text x="163.5" y="231.2">12</text>
<text x="132.9" y="238.3">5</text>
<text x="163.5" y="238.3">10</text>
<text x="132.9" y="241.8">6</text>
<text x="132.9" y="245.4">7</text>
<text x="136.4" y="240.1">POS2</text>
<text x="136.4" y="243.6">NEG2</text>
<text x="153.2" y="243.6">NEG3</text>
<text x="153.4" y="240.1">POS3</text>
<text x="163.5" y="245.4">8</text>
<text x="163.5" y="241.8">9</text>
<text x="136.4" y="247.1">OUT2</text>
<text x="153.2" y="247.1">OUT3</text>
</g>
<g font-size="3.2">
<text x="203.5" y="24.9">1</text>
<text x="207" y="26.6">GND</text>
<text x="356.7" y="30.5" transform="rotate(-90 356.7 30.5)">1</text>
<text x="360.2" y="30.5" transform="rotate(-90 360.2 30.5)">2</text>
<text x="280.8" y="51.7" transform="rotate(-90 280.8 51.7)">1</text>
<text x="284.3" y="51.7" transform="rotate(-90 284.3 51.7)">2</text>
<text x="388.4" y="51.7" transform="rotate(-90 388.4 51.7)">1</text>
<text x="391.9" y="51.7" transform="rotate(-90 391.9 51.7)">2</text>
<text x="68.4" y="211.8">4</text>
<text x="11.9" y="218.5">+9V</text>
<text x="13.1" y="222.1">-9V</text>
<text x="76.2" y="226.3" transform="rotate(-90 76.2 226.3)">1</text>
<text x="79.7" y="226.3" transform="rotate(-90 79.7 226.3)">2</text>
<text x="83.3" y="226.3" transform="rotate(-90 83.3 226.3)">3</text>
</g>
<g font-size="3.2" fill="#f00">
<text x="48.1" y="211.8">7</text>
<text x="132.9" y="234.8">4</text>
<text x="136.4" y="236.5">VCC+</text>
<text x="154" y="236.5">VCC-</text>
<text x="163.5" y="234.8">11</text>
</g>
</svg>
